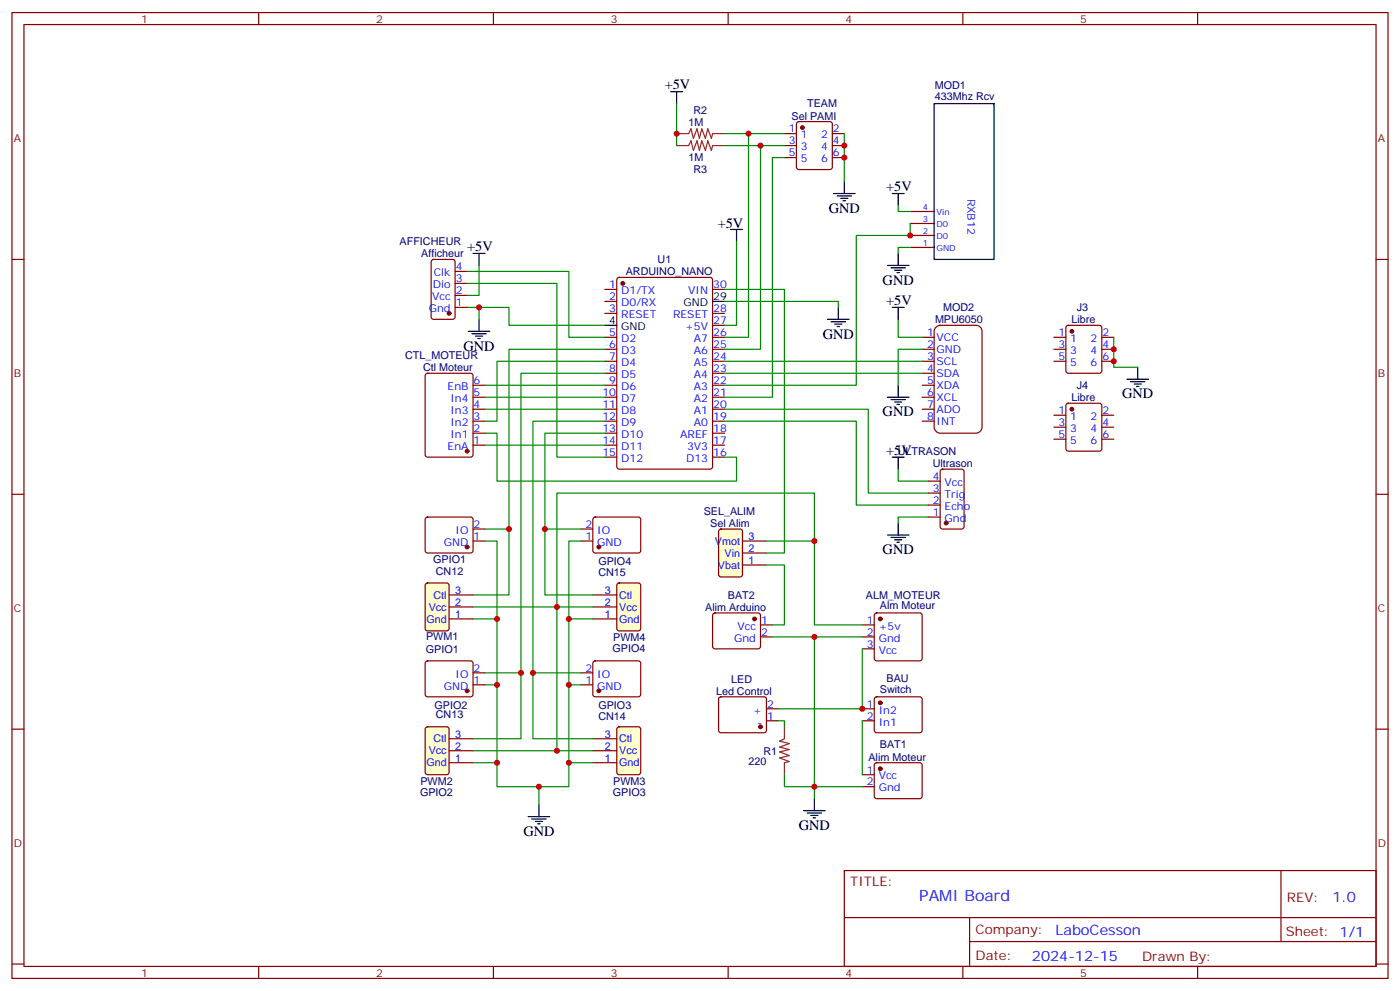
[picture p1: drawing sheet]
<svg xmlns="http://www.w3.org/2000/svg" width="412mm" height="292mm" viewBox="0 0 412 292" stroke-linecap="round" stroke-linejoin="round" font-family="sans-serif">
<g fill="none" stroke="#870000" stroke-width=".35">
<path d="M3.5 3.7h405.4v284.3h-405.4zM7.1 7.2h398.2v277.3h-398.2zM76.2 3.7v3.5M145.3 3.7v3.5M214.5 3.7v3.5M283.6 3.7v3.5M352.8 3.7v3.5M3.5 76.4h3.6M405.3 76.4h3.6M178.2 85.2h3.5M178.2 88.7h3.5M178.2 92.3h3.5"/>
<path d="M178.2 99.3h3.5M181.9 81.9l.5-.2h26.8l.6 .4 .1 55.3-.5 .7h-27l-.7-.4v-55.3zM209.9 85.2h3.5M209.9 92.3h3.5M209.9 99.3h3.5M209.9 95.8h3.5M178.2 102.8h3.5M178.2 106.4h3.5M178.2 109.9h3.5M178.2 113.4h3.5M178.2 116.9h3.5M209.9 102.8h3.5"/>
<path d="M209.9 106.4h3.5M209.9 109.9h3.5M209.9 113.4h3.5M209.9 116.9h3.5M178.2 120.5h3.5M178.2 124h3.5M178.2 127.5h3.5M178.2 131.1h3.5M178.2 134.6h3.5M209.9 120.5h3.5M209.9 124h3.5M209.9 127.5h3.5"/>
<path d="M209.9 131.1h3.5M209.9 134.6h3.5M3.5 145.5h3.6M405.3 145.5h3.6M3.5 214.7h3.6M405.3 214.7h3.6M248.7 256.3h156.6v28.2h-156.6zM377.3 256.3v20.9M248.7 270.1h156.5M285.6 277.2h119.6M285.6 270.1v14.2M3.5 283.8h3.6"/>
<path d="M76.2 284.5v3.5M145.3 284.5v3.5M214.5 284.5v3.5M283.6 284.5v3.5M352.8 284.5v3.5M405.3 283.8h3.6"/>
</g>
<circle cx="183.4" cy="83.4" r=".53" fill="#870000" stroke="#870000" stroke-width=".35"/>
<path d="M178.2 95.8h3.5M209.9 88.7h3.5" fill="none" stroke="#000" stroke-width=".35"/>
<path d="M125.5 171.8l.4-.2h5.7l.6 .5 .1 12.9-.5 .7h-5.9l-.6-.4-.1-13z" fill="#ffc" stroke="#870000" stroke-width=".35"/>
<g fill="none" stroke="#870000" stroke-width=".35">
<path d="M231.1 39.3h3.5M234.8 36l.5-.2h9.2l.5 .2 .2 .5v12.7l-.3 .5-.4 .2h-9.2l-.5-.2-.2-.5v-12.7zM245.2 39.3h3.5M231.1 46.4h3.5M231.1 42.9h3.5M245.2 46.4h3.5M245.2 42.9h3.5M127.2 76.6l.5-.2h5.6l.7 .4 .1 16.5-.5 .7h-5.9l-.6-.4-.1-16.5zM134.1 79.9h3.5M268.1 65.8h7.1M268.1 62.3h7.1M268.1 69.3h7.1"/>
<path d="M268.1 72.8h7.1M134.1 90.5h3.5M134.1 87h3.5M134.1 83.4h3.5M271.6 99.3h3.6M275.8 96.3l1.1-.5h10.6a1.76 1.76 0 0 1 1.8 1.7v28.3a1.89 1.89 0 0 1-1.8 1.7h-10.6a1.89 1.89 0 0 1-1.7-1.7v-28.3zM125.5 110.1l.4-.2h12.7l.7 .4v23.6l-.4 .6-13 .1-.6-.5-.1-23.5zM139.3 116.9h3.6M139.3 113.4h3.6M271.6 116.9h3.6M271.6 113.4h3.6M271.6 102.8h3.6"/>
<path d="M271.6 106.4h3.6M271.6 109.9h3.6M139.3 131.1h3.6M139.3 127.5h3.6M139.3 124h3.6M139.3 120.5h3.6M271.6 124h3.6M271.6 120.5h3.6M277.2 138.3l.4-.2h5.7l.6 .4 .1 16.5-.5 .7-5.9 .1-.6-.5-.1-16.5zM125.5 152.4l.4-.2h12.7l.5 .2 .2 .5v9.5l-.7 .4-12.9-.1-.5-.6v-9.2zM139.3 159.3h3.6M139.3 155.8h3.6"/>
<path d="M273.4 152.2h3.5M273.4 148.7h3.5M273.4 145.2h3.5M273.4 141.6h3.5M132.3 178.7h7M132.3 175.2h7M125.5 194.8l.4-.2h12.7l.5 .2 .2 .5v9.4l-.7 .4h-12.9l-.5-.7v-9.1zM132.3 182.2h7M139.3 198.1h3.6M254 184h3.5M254 187.5h3.5M254 191h3.5"/>
<path d="M257.8 180.7l.4-.3h12.7l.5 .3 .2 .5v12.7l-.2 .5-.5 .2h-12.7l-.5-.3-.2-.4v-12.7zM139.3 201.6h3.6M211.9 205.3l.5-.2h12.7l.5 .2 .2 .5-.1 9.5-.6 .4h-13l-.4-.7v-9.2zM225.8 208.7h3.5M225.8 212.2h3.5M254 208.7h3.5M254 212.2h3.5M257.8 205.3l.4-.2h12.7l.5 .2 .2 .5v9.5l-.7 .4h-12.9l-.5-.7v-9.2zM254 228.1h3.5M254 231.6h3.5M257.8 224.7l.4-.2h12.7l.5 .2 .2 .5v9.5l-.7 .4h-12.9l-.5-.7v-9.2z"/>
</g>
<g fill="#870000" stroke="#870000" stroke-width=".35">
<circle cx="137.6" cy="161" r=".53"/>
<circle cx="259.3" cy="182.2" r=".53"/>
<circle cx="137.6" cy="132.8" r=".53"/>
<circle cx="132.3" cy="92.3" r=".53"/>
<circle cx="236.4" cy="37.6" r=".53"/>
<circle cx="259.3" cy="226.3" r=".53"/>
<circle cx="259.3" cy="206.9" r=".53"/>
<circle cx="224" cy="214" r=".53"/>
<circle cx="278.7" cy="154" r=".53"/>
<circle cx="137.6" cy="203.4" r=".53"/>
</g>
<g fill="none" stroke="#000" stroke-width=".35">
<path d="M197.6 27h3.5M199.3 27v3.5M275.2 30.5h17.6v45.9h-17.6zM245.5 57h6.4M246.6 57.7h4.2M247.6 58.4h2.2M248.4 59.1h.7M248.7 53.4v3.6M262.8 57h3.5M264.6 57v3.5M139.3 74.6h3.6M141.1 74.6v3.5"/>
<path d="M215.2 67.6h3.5M217 67.6v3.5M261.4 78.1h6.4M262.5 78.8h4.2M263.5 79.6h2.1M264.6 74.6v3.5M137.9 97.5h6.4M139 98.2h4.2M140.1 99h2.1M140.8 99.7h.7M141.1 94v3.5M243.8 94h6.3"/>
<path d="M244.8 94.7h4.3M245.9 95.4h2.1M246.6 96.1h.7M246.9 90.5v3.5M262.8 90.5h3.5M264.2 80.3h.7M264.6 90.5v3.5M261.4 116.9h6.4M262.5 117.7h4.2M263.5 118.4h2.1M264.2 119.1h.7M264.6 113.4v3.5"/>
<path d="M262.8 134.6h3.5M264.6 134.6v3.5M261.4 157.5h6.4M262.5 158.2h4.2M263.5 158.9h2.1M264.2 159.6h.7M264.6 154v3.5M158.7 236.9v3.5M236.7 238.7h6.4M237.8 239.4h4.2M239.9 235.1v3.6M155.6 240.4h6.3"/>
<path d="M156.6 241.1h4.3M157.7 241.8h2.1M158.4 242.5h.7M238.8 240.1h2.1M239.5 240.8h.7"/>
</g>
<g fill="none" stroke="#008700" stroke-width=".35">
<path d="M199.3 30.5v12.4M213.4 39.3h17.7M220.5 39.3v60h-7.1M248.7 39.3v14.1M213.4 42.9h17.7M224 42.9v59.9h-10.6M231.1 46.4h-3.6v70.5h-14.1M137.6 79.9h30v19.4h10.6M141.1 78.1v8.9h-3.5M217 71.1v24.7h-3.6M264.6 60.5v1.8h3.5M268.1 72.8h-3.5v1.8"/>
<path d="M268.1 65.8v3.5h-15.9v44.1h-38.8M137.6 83.4h26.4v51.2h14.2M137.6 90.5h3.5v3.5M213.4 88.7h33.5v1.8M264.6 94v5.3h7M142.9 113.4h35.3M142.9 116.9h35.3M178.2 106.4h-31.8v17.6h-3.5M213.4 106.4h58.2M213.4 109.9h58.2M271.6 102.8h-7v10.6M142.9 127.5h3.5v14.1h70.6v-7h-3.6"/>
<path d="M142.9 120.5h35.3M142.9 131.1h35.3M213.4 120.5h42.4v24.7h17.6M213.4 124h38.8v24.7h21.2M264.6 138.1v3.5h8.8M273.4 152.2h-8.8v1.8M254 231.6h-14.1v3.5"/>
</g>
<path d="M199.3 39.3h3.5l.8-1.4 .7 2.8 1-2.8 .7 2.8 .7-2.8 1.1 2.8 .7-2.8 1 2.8 .4-1.4h3.5M199.3 42.9h3.5l.8-1.4 .7 2.8 1-2.8 .7 2.8 .7-2.8 1.1 2.8 .7-2.8 1 2.8 .4-1.4h3.5M231.1 214v3.5l-1.4 .7 2.8 .7-2.8 1.1 2.8 .7-2.8 .7 2.8 1-2.8 .7 2.8 1.1-1.4 .3v3.6" fill="none" stroke="#8c2424" stroke-width=".35"/>
<path d="M125.5 214.2l.4-.2h5.7l.6 .4 .1 13-.5 .6-5.9 .1-.6-.5-.1-12.9z" fill="#ffc" stroke="#870000" stroke-width=".35"/>
<path d="M132.3 217.5h7M132.3 224.5h7M132.3 221h7" fill="none" stroke="#870000" stroke-width=".35"/>
<path d="M181.9 214.2l.5-.2h5.6l.7 .4v13l-.4 .6-5.9 .1-.7-.5v-12.9z" fill="#ffc" stroke="#870000" stroke-width=".35"/>
<path d="M171.1 159.3h3.5M171.1 155.8h3.5M174.9 152.4l.4-.2h12.7l.5 .2 .2 .5v9.5l-.7 .4-12.9-.1-.5-.6v-9.2zM171.1 198.1h3.5M174.9 194.8l.4-.2h12.7l.5 .2 .2 .5v9.4l-.7 .4h-12.9l-.5-.7v-9.1zM171.1 201.6h3.5M174.6 217.5h7.1M174.6 224.5h7.1M174.6 221h7.1" fill="none" stroke="#870000" stroke-width=".35"/>
<g fill="#870000" stroke="#870000" stroke-width=".35">
<circle cx="176.4" cy="203.4" r=".53"/>
<circle cx="176.4" cy="161" r=".53"/>
</g>
<path d="M181.9 171.8l.5-.2h5.6l.7 .5v12.9l-.4 .7h-5.9l-.7-.4v-13z" fill="#ffc" stroke="#870000" stroke-width=".35"/>
<path d="M174.6 178.7h7.1M174.6 175.2h7.1M174.6 182.2h7.1M210.1 180.7l.5-.3h12.7l.5 .3 .2 .5-.1 9.4-.6 .4h-13l-.4-.7v-9.1zM224 184h3.5M224 187.5h3.5" fill="none" stroke="#870000" stroke-width=".35"/>
<g fill="none" stroke="#008700" stroke-width=".35">
<path d="M141.1 90.5h8.8v5.3h28.3M178.2 102.8h-28.3v72.4h-10.6M178.2 109.9h-24.7v107.6h-14.2M178.2 124h-21.2v93.5h17.6M178.2 127.5h-17.7v47.7h14.1M142.9 159.3h3.5v72.3h21.2v-72.3h3.5M142.9 155.8h7M160.5 155.8h10.6M139.3 178.7h35.3M139.3 182.2h7.1M142.9 198.1h10.6M157 198.1h14.1"/>
<path d="M167.6 182.2h7M227.5 187.5h12.4M254 187.5h-14.1v44.1h-8.8v-3.5M254 184h-14.1v-38.8h-75.9v75.8M254 191v17.7h-24.7M142.9 201.6h3.5M167.6 201.6h3.5M229.3 212.2h1.8v1.8M254 212.2v15.9M139.3 224.5h7.1M139.3 221h35.3M158.7 231.6v5.3"/>
<path d="M167.6 224.5h7"/>
</g>
<circle cx="222.2" cy="182.2" r=".53" fill="#870000" stroke="#870000" stroke-width=".35"/>
<path d="M211.9 156l.5-.2h5.6l.7 .4v13l-.4 .6-5.9 .1-.7-.5v-12.9z" fill="#ffc" stroke="#870000" stroke-width=".35"/>
<g fill="none" stroke="#870000" stroke-width=".35">
<path d="M310.4 99.3h3.6M314.2 96l.5-.2h9.1l.5 .2 .3 .5v12.7l-.3 .5-.5 .2h-9.1l-.5-.2-.2-.5v-12.7zM324.6 99.3h3.5M310.4 106.4h3.6M310.4 102.8h3.6M314.2 118.9l.5-.2h9.1l.5 .2 .3 .5v12.7l-.3 .5-.5 .2h-9.1l-.5-.2-.2-.5v-12.7zM324.6 106.4h3.5M324.6 102.8h3.5M310.4 129.3h3.6M310.4 125.8h3.6M310.4 122.2h3.6M324.6 129.3h3.5"/>
<path d="M324.6 125.8h3.5M324.6 122.2h3.5M218.7 159.3h7.1M218.7 166.3h7.1M218.7 162.8h7.1"/>
</g>
<path d="M213.4 85.2h17.7v77.6h-5.3M328.1 99.3v8.8h7M225.8 159.3h14.1M225.8 166.3h5.3v17.7h-3.6" fill="none" stroke="#008700" stroke-width=".35"/>
<g fill="#870000" stroke="#870000" stroke-width=".35">
<circle cx="315.7" cy="97.5" r=".53"/>
<circle cx="315.7" cy="120.5" r=".53"/>
</g>
<path d="M332 111.7h6.3M333 112.4h4.3M334.1 113.1h2.1M334.8 113.8h.7M335.1 108.1v3.6" fill="none" stroke="#000" stroke-width=".35"/>
<g fill="#c00">
<circle cx="268.1" cy="69.3" r=".88"/>
<circle cx="248.7" cy="46.4" r=".88"/>
<circle cx="248.7" cy="42.9" r=".88"/>
<circle cx="199.3" cy="39.3" r=".88"/>
<circle cx="149.9" cy="155.8" r=".88"/>
<circle cx="153.5" cy="198.1" r=".88"/>
<circle cx="157" cy="198.1" r=".88"/>
<circle cx="160.5" cy="155.8" r=".88"/>
<circle cx="141.1" cy="90.5" r=".88"/>
<circle cx="158.8" cy="231.6" r=".88"/>
<circle cx="146.4" cy="182.2" r=".88"/>
<circle cx="146.4" cy="201.6" r=".88"/>
<circle cx="146.4" cy="224.5" r=".88"/>
<circle cx="239.9" cy="231.6" r=".88"/>
<circle cx="164" cy="178.7" r=".88"/>
<circle cx="167.6" cy="224.5" r=".88"/>
<circle cx="167.6" cy="201.6" r=".88"/>
<circle cx="167.6" cy="182.2" r=".88"/>
<circle cx="164" cy="221" r=".88"/>
<circle cx="254" cy="208.7" r=".88"/>
<circle cx="239.9" cy="187.5" r=".88"/>
<circle cx="239.9" cy="159.3" r=".88"/>
<circle cx="224" cy="42.9" r=".88"/>
<circle cx="220.5" cy="39.3" r=".88"/>
<circle cx="328.1" cy="106.4" r=".88"/>
<circle cx="328.1" cy="102.8" r=".88"/>
</g>
<text font-size="4.6" fill="#00f" x="270.8" y="265.3">PAMI Board</text>
<g font-size="4.2">
<text x="195.8" y="26.3">+5V</text>
<text x="261.1" y="56.3">+5V</text>
<text x="244.1" y="62.6">GND</text>
<text x="211.4" y="67.2">+5V</text>
<text x="137.6" y="73.9">+5V</text>
<text x="260" y="83.8">GND</text>
<text x="261.1" y="89.8">+5V</text>
<text x="242.4" y="99.7">GND</text>
<text x="136.5" y="103.2">GND</text>
<text x="330.6" y="117.3">GND</text>
<text x="260" y="122.6">GND</text>
<text x="261.1" y="133.9">+5V</text>
<text x="260" y="163.2">GND</text>
<text x="235.3" y="244.3">GND</text>
<text x="154.2" y="246.1">GND</text>
</g>
<g font-size="4.2" fill="#00f">
<text x="392.5" y="265.6">1.0</text>
<text x="310.9" y="275.1">LaboCesson</text>
<text x="304" y="282.9">2024-12-15</text>
</g>
<g font-size="3.9" fill="#800">
<text x="250.5" y="260.9">TITLE:</text>
<text x="379.1" y="265.6">REV:</text>
<text x="287.4" y="275.1">Company:</text>
<text x="378.7" y="275.7">Sheet: 1/1</text>
<text x="287.4" y="282.8">Date:</text>
<text x="336.4" y="282.8">Drawn By:</text>
</g>
<g font-size="3.2" fill="#800">
<text x="41.6" y="6.7">1</text>
<text x="110.8" y="6.7">2</text>
<text x="179.9" y="6.7">3</text>
<text x="249.1" y="6.7">4</text>
<text x="318.2" y="6.7">5</text>
<text x="4.1" y="41.8">A</text>
<text x="405.9" y="41.8">A</text>
<text x="4.1" y="110.9">B</text>
<text x="405.9" y="110.9">B</text>
<text x="4.1" y="180.1">C</text>
<text x="405.9" y="180.1">C</text>
<text x="4.1" y="249.2">D</text>
<text x="405.9" y="249.2">D</text>
<text x="41.6" y="287.5">1</text>
<text x="110.8" y="287.5">2</text>
<text x="179.9" y="287.5">3</text>
<text x="249.1" y="287.5">4</text>
<text x="318.2" y="287.5">5</text>
</g>
<g font-size="3.2" fill="#000080">
<text x="275.4" y="29.5">433Mhz Rcv</text>
<text x="275.4" y="26.2">MOD1</text>
<text x="204.3" y="33.6">R2</text>
<text x="233.1" y="35.2">Sel PAMI</text>
<text x="237.8" y="31.6">TEAM</text>
<text x="202.9" y="37">1M</text>
<text x="202.9" y="47.5">1M</text>
<text x="204.3" y="51.1">R3</text>
<text x="117.7" y="72.1">AFFICHEUR</text>
<text x="124.1" y="75.7">Afficheur</text>
<text x="193.7" y="77.4">U1</text>
<text x="184.3" y="81">ARDUINO_NANO</text>
<text x="275.4" y="95.1">MPU6050</text>
<text x="277.8" y="91.6">MOD2</text>
<text x="315.6" y="95.1">Libre</text>
<text x="317.2" y="91.5">J3</text>
<text x="119.3" y="105.7">CTL_MOTEUR</text>
<text x="124.6" y="109.3">Ctl Moteur</text>
<text x="315.6" y="118.1">Libre</text>
<text x="317.2" y="114.5">J4</text>
<text x="264.4" y="133.8">ULTRASON</text>
<text x="274.8" y="137.5">Ultrason</text>
<text x="207.3" y="151.5">SEL_ALIM</text>
<text x="209.2" y="155.1">Sel Alim</text>
<text x="127.6" y="165.6">GPIO1</text>
<text x="176.3" y="166.3">GPIO4</text>
<text x="128.4" y="169.2">CN12</text>
<text x="176.3" y="169.5">CN15</text>
<text x="207.7" y="179.8">Alim Arduino</text>
<text x="214.4" y="176.2">BAT2</text>
<text x="255" y="176.2">ALM_MOTEUR</text>
<text x="259.2" y="179.4">Alm Moteur</text>
<text x="125.5" y="188.6">PWM1</text>
<text x="180.6" y="188.6">PWM4</text>
<text x="125.5" y="192.2">GPIO1</text>
<text x="180.4" y="192.1">GPIO4</text>
<text x="215.4" y="201">LED</text>
<text x="261.2" y="200.9">BAU</text>
<text x="128" y="208.7">GPIO2</text>
<text x="176.3" y="208.7">GPIO3</text>
<text x="210.9" y="204.5">Led Control</text>
<text x="259.2" y="204.1">Switch</text>
<text x="128.4" y="211.5">CN13</text>
<text x="176.3" y="211.8">CN14</text>
<text x="259.2" y="220.3">BAT1</text>
<text x="220.5" y="225.3">220</text>
<text x="224.9" y="222.2">R1</text>
<text x="255.8" y="223.9">Alim Moteur</text>
<text x="123.8" y="231">PWM2</text>
<text x="180.6" y="231">PWM3</text>
<text x="123.7" y="234.4">GPIO2</text>
<text x="180.5" y="234.4">GPIO3</text>
</g>
<g font-size="3.2" fill="#00f">
<text x="232.4" y="39">1</text>
<text x="235.9" y="40.7">1</text>
<text x="241.9" y="40.7">2</text>
<text x="245.4" y="39">2</text>
<text x="232.4" y="46">5</text>
<text x="232.4" y="42.5">3</text>
<text x="235.9" y="47.8">5</text>
<text x="235.9" y="44.3">3</text>
<text x="241.9" y="47.8">6</text>
<text x="241.9" y="44.3">4</text>
<text x="245.4" y="46">6</text>
<text x="245.4" y="42.5">4</text>
<text x="285" y="58.5" transform="rotate(90 285 58.5)">RXB12</text>
<text x="127.8" y="81.3">Clk</text>
<text x="134.2" y="83.1">3</text>
<text x="134.2" y="79.6">4</text>
<text x="127.3" y="88.4">Vcc</text>
<text x="127.5" y="84.8">Dio</text>
<text x="134.2" y="86.6">2</text>
<text x="179.5" y="84.8">1</text>
<text x="179.5" y="88.4">2</text>
<text x="183" y="86.6">D1/TX</text>
<text x="202.7" y="86.6">VIN</text>
<text x="210.1" y="84.8">30</text>
<text x="126.3" y="91.9">Gnd</text>
<text x="134.2" y="90.1">1</text>
<text x="179.5" y="91.9">3</text>
<text x="183" y="90.1">D0/RX</text>
<text x="183" y="93.7">RESET</text>
<text x="198.3" y="93.7">RESET</text>
<text x="210.1" y="95.4">27</text>
<text x="210.1" y="91.9">28</text>
<text x="179.5" y="99">5</text>
<text x="183" y="100.7">D2</text>
<text x="201.8" y="97.2">+5V</text>
<text x="204.4" y="100.7">A7</text>
<text x="210.1" y="99">26</text>
<text x="273.1" y="99">1</text>
<text x="275.9" y="100.4">VCC</text>
<text x="311.8" y="99">1</text>
<text x="315.3" y="100.7">1</text>
<text x="321.2" y="100.7">2</text>
<text x="324.7" y="99">2</text>
<text x="179.5" y="102.5">6</text>
<text x="179.5" y="106">7</text>
<text x="183" y="104.2">D3</text>
<text x="183" y="107.8">D4</text>
<text x="204.4" y="107.8">A5</text>
<text x="204.4" y="104.2">A6</text>
<text x="210.1" y="106">24</text>
<text x="210.1" y="102.5">25</text>
<text x="273.1" y="102.5">2</text>
<text x="273.1" y="106">3</text>
<text x="275.9" y="103.9">GND</text>
<text x="275.9" y="107.4">SCL</text>
<text x="311.8" y="106">5</text>
<text x="311.8" y="102.5">3</text>
<text x="315.3" y="107.8">5</text>
<text x="315.3" y="104.2">3</text>
<text x="321.2" y="107.8">6</text>
<text x="321.2" y="104.2">4</text>
<text x="324.7" y="106">6</text>
<text x="324.7" y="102.5">4</text>
<text x="139.5" y="113.1">6</text>
<text x="179.5" y="109.5">8</text>
<text x="179.5" y="113.1">9</text>
<text x="183" y="111.3">D5</text>
<text x="204.4" y="111.3">A4</text>
<text x="210.1" y="113.1">22</text>
<text x="210.1" y="109.5">23</text>
<text x="273.1" y="109.5">4</text>
<text x="273.1" y="113.1">5</text>
<text x="275.9" y="110.9">SDA</text>
<text x="131.9" y="114.8">EnB</text>
<text x="132.7" y="118.4">In4</text>
<text x="139.5" y="116.6">5</text>
<text x="177.5" y="116.6">10</text>
<text x="183" y="114.8">D6</text>
<text x="183" y="118.4">D7</text>
<text x="204.4" y="118.4">A2</text>
<text x="204.4" y="114.8">A3</text>
<text x="210.1" y="116.6">21</text>
<text x="273.1" y="116.6">6</text>
<text x="275.9" y="114.5">XDA</text>
<text x="275.9" y="118">XCL</text>
<text x="132.7" y="125.4">In2</text>
<text x="132.7" y="121.9">In3</text>
<text x="139.5" y="123.6">3</text>
<text x="139.5" y="120.1">4</text>
<text x="177.5" y="120.1">11</text>
<text x="177.5" y="123.6">12</text>
<text x="183" y="121.9">D8</text>
<text x="183" y="125.4">D9</text>
<text x="204.4" y="125.4">A0</text>
<text x="204.4" y="121.9">A1</text>
<text x="210.1" y="123.6">19</text>
<text x="210.1" y="120.1">20</text>
<text x="273.1" y="120.1">7</text>
<text x="273.1" y="123.6">8</text>
<text x="275.9" y="121.5">ADO</text>
<text x="275.9" y="125.1">INT</text>
<text x="311.8" y="125.4">3</text>
<text x="311.8" y="121.9">1</text>
<text x="315.3" y="123.6">1</text>
<text x="321.2" y="123.6">2</text>
<text x="324.7" y="125.4">4</text>
<text x="324.7" y="121.9">2</text>
<text x="132.7" y="128.9">In1</text>
<text x="139.5" y="130.7">1</text>
<text x="139.5" y="127.2">2</text>
<text x="177.5" y="127.2">13</text>
<text x="177.5" y="130.7">14</text>
<text x="183" y="128.9">D10</text>
<text x="200.4" y="128.9">AREF</text>
<text x="210.1" y="130.7">17</text>
<text x="210.1" y="127.2">18</text>
<text x="311.8" y="128.9">5</text>
<text x="315.3" y="130.7">5</text>
<text x="315.3" y="127.2">3</text>
<text x="321.2" y="130.7">6</text>
<text x="321.2" y="127.2">4</text>
<text x="324.7" y="128.9">6</text>
<text x="131.9" y="132.5">EnA</text>
<text x="177.5" y="134.2">15</text>
<text x="183" y="132.5">D11</text>
<text x="183" y="136">D12</text>
<text x="202.1" y="136">D13</text>
<text x="202.4" y="132.5">3V3</text>
<text x="210.1" y="134.2">16</text>
<text x="274.7" y="141.3">4</text>
<text x="278.2" y="143.1">Vcc</text>
<text x="274.7" y="148.3">2</text>
<text x="274.7" y="144.8">3</text>
<text x="278.2" y="146.6">Trig</text>
<text x="139.5" y="155.4">2</text>
<text x="172.4" y="155.4">2</text>
<text x="274.7" y="151.9">1</text>
<text x="278.2" y="153.6">Gnd</text>
<text x="278.2" y="150.1">Echo</text>
<text x="130.8" y="160.7">GND</text>
<text x="134.2" y="157.2">IO</text>
<text x="139.5" y="158.9">1</text>
<text x="172.4" y="158.9">1</text>
<text x="175.9" y="160.7">GND</text>
<text x="175.9" y="157.2">IO</text>
<text x="210.6" y="160.3">Vmot</text>
<text x="220.5" y="158.9">3</text>
<text x="211.5" y="167.4">Vbat</text>
<text x="213.4" y="163.9">Vin</text>
<text x="220.5" y="166">1</text>
<text x="220.5" y="162.5">2</text>
<text x="126.3" y="179.7">Vcc</text>
<text x="127.7" y="176.2">Ctl</text>
<text x="134.1" y="178.3">2</text>
<text x="134.1" y="174.8">3</text>
<text x="178.2" y="178.3">2</text>
<text x="178.2" y="174.8">3</text>
<text x="182.4" y="179.7">Vcc</text>
<text x="182.4" y="176.2">Ctl</text>
<text x="125.6" y="183.3">Gnd</text>
<text x="134.1" y="181.9">1</text>
<text x="178.2" y="181.9">1</text>
<text x="182.4" y="183.3">Gnd</text>
<text x="217.2" y="185.4">Vcc</text>
<text x="224.2" y="183.6">1</text>
<text x="255.3" y="183.6">1</text>
<text x="258.8" y="185.4">+5v</text>
<text x="216.3" y="188.9">Gnd</text>
<text x="224.2" y="187.1">2</text>
<text x="255.3" y="187.1">2</text>
<text x="255.3" y="190.7">3</text>
<text x="258.8" y="188.9">Gnd</text>
<text x="139.5" y="197.7">2</text>
<text x="172.4" y="197.7">2</text>
<text x="258.8" y="192.4">Vcc</text>
<text x="130.8" y="203">GND</text>
<text x="134.2" y="199.5">IO</text>
<text x="139.5" y="201.3">1</text>
<text x="172.4" y="201.3">1</text>
<text x="175.9" y="203">GND</text>
<text x="175.9" y="199.5">IO</text>
<text x="226" y="208.3">2</text>
<text x="255.3" y="208.3">1</text>
<text x="221.9" y="210.1">+</text>
<text x="223" y="213.6">-</text>
<text x="226" y="211.8">1</text>
<text x="255.3" y="211.8">2</text>
<text x="258.8" y="210.1">In2</text>
<text x="258.8" y="213.6">In1</text>
<text x="127.7" y="218.5">Ctl</text>
<text x="134.1" y="220.7">2</text>
<text x="134.1" y="217.1">3</text>
<text x="178.2" y="220.7">2</text>
<text x="178.2" y="217.1">3</text>
<text x="182.4" y="218.5">Ctl</text>
<text x="125.6" y="225.6">Gnd</text>
<text x="126.3" y="222.1">Vcc</text>
<text x="134.1" y="224.2">1</text>
<text x="178.2" y="224.2">1</text>
<text x="182.4" y="225.6">Gnd</text>
<text x="182.4" y="222.1">Vcc</text>
<text x="255.3" y="227.7">1</text>
<text x="255.3" y="231.2">2</text>
<text x="258.8" y="229.5">Vcc</text>
<text x="258.8" y="233">Gnd</text>
</g>
<g font-size="3.2">
<text x="210.1" y="88.4">29</text>
<text x="179.5" y="95.4">4</text>
<text x="201.3" y="90.1">GND</text>
<text x="183" y="97.2">GND</text>
</g>
<g font-size="2.5" fill="#00f">
<text x="271.8" y="65.4">3</text>
<text x="271.8" y="61.9">4</text>
<text x="275.9" y="63.3">Vin</text>
<text x="271.8" y="69">2</text>
<text x="275.9" y="66.9">D0</text>
<text x="275.9" y="70.4">D0</text>
<text x="271.8" y="72.5">1</text>
<text x="275.9" y="73.9">GND</text>
</g>
</svg>
